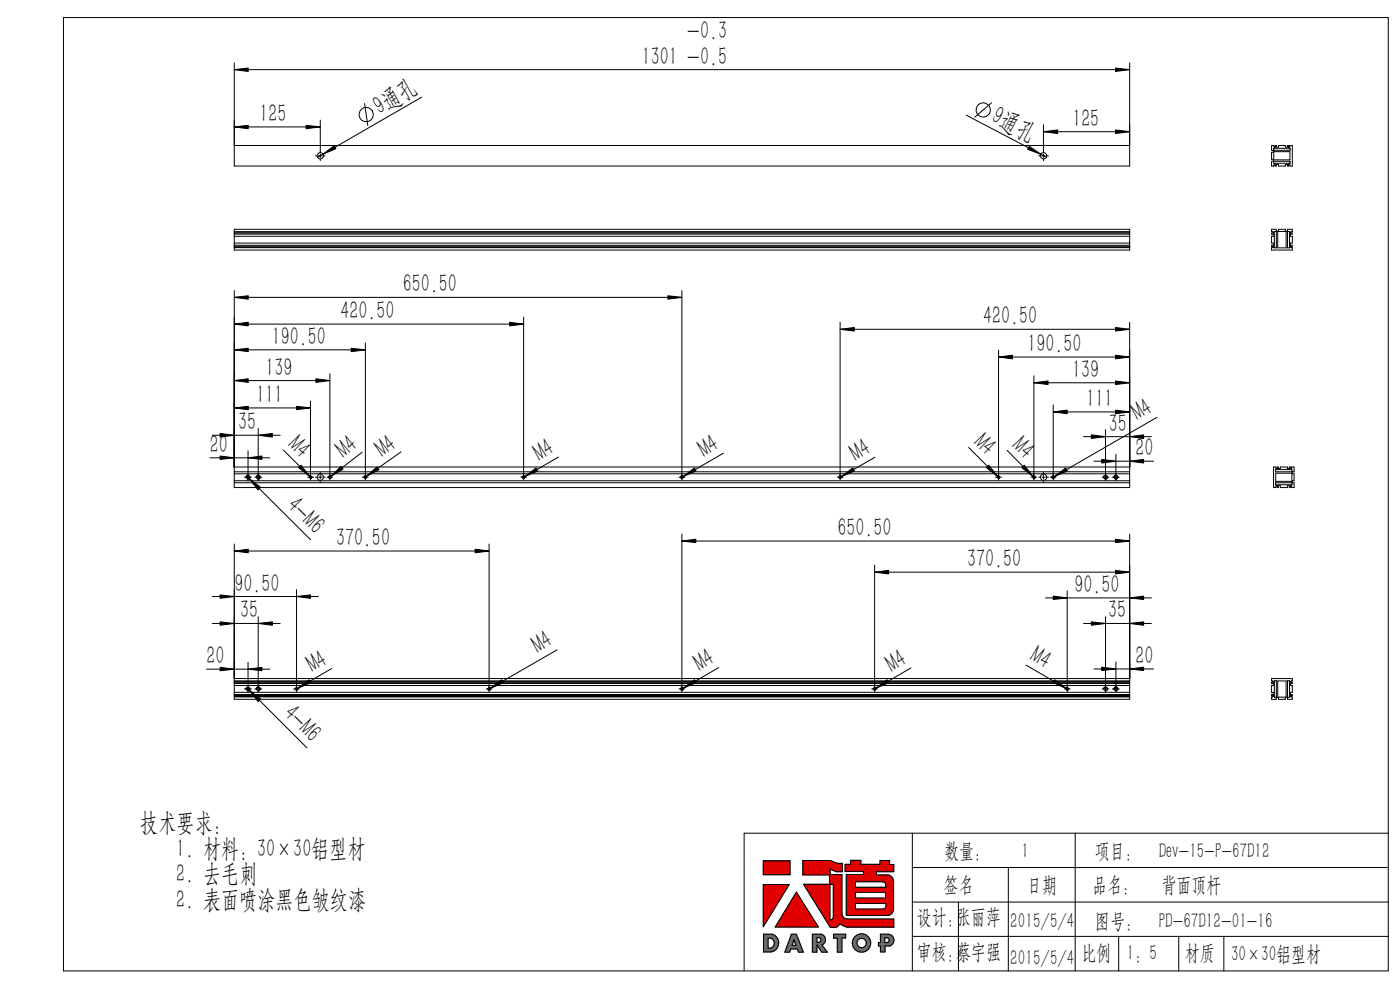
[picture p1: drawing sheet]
<svg xmlns="http://www.w3.org/2000/svg" width="297mm" height="210mm" viewBox="0 0 297 210" stroke-linecap="round" stroke-linejoin="round" font-family="sans-serif">
<g fill="none" stroke="#000" stroke-width=".21">
<path d="M13.5 3.7h281v202.3h-281zM49.7 13.3v21.9h189.9v-21.9M49.7 14.8h189.9M49.7 30.9h189.9M49.7 26.9h18.2M66.9 33.1h.3M67.6 33.1h.7M67.9 25.5v6.8M67.9 32.7v.7M67.9 33.8v.3M68.7 33.1h.3M77.3 22l.7 4.6"/>
<path d="M89.5 20.6l-22.1 12.8M205 24.4l17 9M210.4 21.8l-3.6 3M220.3 33.1h.3M221 33.1h.7M221.4 26.5v5.8M221.4 32.7v.7M221.4 33.8v.3M221.4 27.9h18.2M222.1 33.1h.3M269.7 30.9h.6v.4h.3v-.4h.2v.3h.4v-.3h1.5v.3h.4v-.3h.2v.4h.3v-.4h.6v4.3h-.6v-.4h-.3v.4h-.2v-.3h-.4v.3h-1.5v-.3h-.4v.3h-.2v-.4h-.3v.4h-.6v-1h.4v-.4h-.4v-1.5h.4v-.4h-.4zM270.2 31.5h3.5v.4h-3.5z"/>
<path d="M270.2 34.2h3.5v.4h-3.5zM270.2 32.2h3.4v1.7h-3.4zM49.7 48.6h189.9v4.4h-189.9zM49.7 52.5h189.9M49.7 49.1h189.9M49.7 49.2h189.9M49.7 49.4h189.9M49.7 49.7h189.9M49.7 50.1h189.9M49.7 51.6h189.9M49.7 52h189.9M49.7 52.2h189.9"/>
<path d="M269.7 48.6h1.1v.4h.4v-.4h1.5v.4h.4v-.4h1.1v.5l-.5 .1v.2h.5v.3h-.4v.4h.4v1.5h-.4v.4h.4v.2h-.5v.3h.5v.5h-4.5v-.5h.5v-.3h-.5v-.2h.4v-.4h-.4v-1.5h.4v-.4h-.4v-.3h.5v-.2l-.5-.1zM270.3 49.1h.5v3.4l-.4 .1zM270.8 52.5h.1M271.1 49.1h1.7v3.5h-1.7zM273.1 49.1h.5v3.5h-.5zM49.7 61.6v41.8h189.9v-35M49.7 74.2h27.8M49.7 68.7h61.4M49.7 63.1h95M70 79.3v22.6M77.5 72.8v29.1M111.1 67.3v34.6"/>
<path d="M144.7 61.6v40.3M178.2 68.4v33.5M178.2 69.8h61.4M211.8 74.3v27.6M211.8 75.7h27.8M219.3 79.7v22.2M44.5 97.1h12.7M45 92.3h14.4M49.7 99.1h189.9M49.7 86.5h16.2M49.7 80.7h20.3M52.6 95.6v6.4"/>
<path d="M54.8 90.8v11.2M60.1 95.5l6 5.9M65.9 85.1v16.8M76.8 95.9l-7 5.5M85.1 95.8l-7.8 5.6M118.5 96.9l-7.7 4.5M153.5 96.1l-9.1 5.3M185.6 97l-7.6 4.4M205.5 94.9l6.5 6.5M213.7 95.5l5.8 5.9M219.3 81.2h20.3M223.4 85.9v16"/>
<path d="M223.4 87.4h16.2M229.9 92.6h14.4M232.1 97.8h12.6M234.5 91.1v10.9M236.7 96.4v5.6M245.4 88.5l-22.2 12.9M270.2 99.1h.5v.4h.3v-.4h.2v.3h.4v-.3h1.5v.3h.4v-.3h.2v.4h.2l.1-.4h.5v1h-.3v.4h.3v1.5h-.3v.4h.3v1h-.5l-.1-.4h-.2v.4h-.2v-.4h-.4v.4h-1.5v-.4h-.4v.4h-.2v-.4h-.3v.4h-.5zM270.6 99.7l3.4-.1 .1 .4-3.5 .1zM49.7 100.1h189.9M49.7 100.5h189.9M49.7 102h189.9M49.7 102.4h189.9"/>
<path d="M49.7 116.9h54.1M51.9 101.2h1.4M52.2 101.3a.42 .42 0 0 1 .4-.5 .42 .42 0 0 1 .4 .5 .42 .42 0 0 1-.5 .3M52.3 100.9l13.6 13.6M54.1 101.2h1.4M54.4 101.3a.43 .43 0 0 1 .3-.5 .43 .43 0 0 1 .5 .4 .43 .43 0 0 1-.5 .4M65.3 101.2h1.2M65.6 101.3a.28 .28 0 0 1 .3-.3 .28 .28 0 0 1 .3 .3 .28 .28 0 0 1-.4 .2M66.9 101.2h.3M67.6 101.2h.7M67.9 100.2v.3M67.9 100.9v.7"/>
<path d="M67.9 102v.3M68.7 101.2h.3M69.4 101.2h1.2M69.7 101.3a.29 .29 0 0 1 .2-.4 .29 .29 0 0 1 .4 .4 .29 .29 0 0 1-.4 .2M76.9 101.2h1.2M77.2 101.3a.28 .28 0 0 1 .3-.3 .28 .28 0 0 1 .3 .3 .28 .28 0 0 1-.4 .2M103.8 115.4v31.3M110.5 101.2h1.2M110.8 101.3a.29 .29 0 0 1 .2-.4 .29 .29 0 0 1 .4 .4 .29 .29 0 0 1-.4 .2M144.1 101.2h1.1M144.4 101.3a.29 .29 0 0 1 .2-.4 .29 .29 0 0 1 .3 .4 .29 .29 0 0 1-.3 .2M144.7 113.3v33.4"/>
<path d="M144.7 114.8h94.9M177.6 101.2h1.3M178 101.3a.28 .28 0 0 1 .2-.3 .28 .28 0 0 1 .3 .3 .28 .28 0 0 1-.3 .2M185.5 119.9v26.8M211.2 101.2h1.2M211.5 101.3a.28 .28 0 0 1 .3-.3 .28 .28 0 0 1 .3 .3 .28 .28 0 0 1-.3 .2M218.7 101.2h1.2M219.1 101.3a.28 .28 0 0 1 .3-.3 .28 .28 0 0 1 .2 .3 .28 .28 0 0 1-.4 .2M220.3 101.2h.3M221 101.2h.7M221.4 100.2v.3M221.4 100.9v.7"/>
<path d="M221.4 102v.3M222.1 101.2h.3M222.8 101.2h1.2M223.1 101.3a.29 .29 0 0 1 .3-.4 .29 .29 0 0 1 .3 .4 .29 .29 0 0 1-.3 .2M233.8 101.2h1.4M234.1 101.3a.43 .43 0 0 1 .4-.5 .43 .43 0 0 1 .5 .5 .43 .43 0 0 1-.6 .3M236 101.2h1.4M236.3 101.3a.42 .42 0 0 1 .4-.5 .42 .42 0 0 1 .4 .5 .42 .42 0 0 1-.5 .3M239.6 113.3v35h-189.9v-32.9M270.6 102.4h3.5v.4h-3.5zM270.6 100.4h3.5v1.7h-3.5zM45 132.2h14.4"/>
<path d="M45 126.5h22.5M54.8 130.8v16.1M62.9 125.1v21.6M118.2 137.8l-14.7 8.5M185.5 121.4h54.1M221.8 126.8h22.5M226.4 125.3v21.4M229.9 132.2h14.4M234.5 130.8v16.1M43.8 141.9h13.4M49.7 144.4h189.9M49.7 143.9h189.9"/>
<path d="M49.7 144.7h189.9M49.7 145h189.9M49.7 145.4h189.9M49.7 146.9h189.9M49.7 147.3h189.9M49.7 147.5h189.9M49.7 147.8h189.9M49.7 144.5h189.9M49.7 147.7h189.9M51.9 146.1h1.4M52.2 146.3a.42 .42 0 0 1 .4-.6 .42 .42 0 0 1 .4 .5 .42 .42 0 0 1-.5 .4M52.3 145.8l12.8 12.8"/>
<path d="M52.6 140.5v6.4M54.1 146.1h1.4M54.4 146.3a.43 .43 0 0 1 .3-.6 .43 .43 0 0 1 .5 .4 .43 .43 0 0 1-.5 .5M62.3 146.1h1.2M62.6 146.2a.31 .31 0 0 1 .3-.4 .31 .31 0 0 1 .3 .4 .31 .31 0 0 1-.4 .2M70.4 141.8l-7.7 4.5M103.2 146.1h1.2M103.5 146.2a.3 .3 0 0 1 .3-.4 .3 .3 0 0 1 .3 .4 .3 .3 0 0 1-.4 .2M144.1 146.1h1.1M144.4 146.2a.31 .31 0 0 1 .2-.4 .31 .31 0 0 1 .4 .4 .31 .31 0 0 1-.4 .2M152.5 141.6l-8.1 4.7M184.9 146.1h1.2"/>
<path d="M185.3 146.2a.31 .31 0 0 1 .2-.4 .31 .31 0 0 1 .4 .4 .31 .31 0 0 1-.4 .2M193.3 141.7l-8 4.6M217.7 141.1l9 5.2M225.8 146.1h1.2M226.1 146.2a.3 .3 0 0 1 .3-.4 .3 .3 0 0 1 .3 .4 .3 .3 0 0 1-.3 .2M232.1 141.9h12.6M233.8 146.1h1.4M234.1 146.3a.43 .43 0 0 1 .4-.6 .43 .43 0 0 1 .5 .5 .43 .43 0 0 1-.6 .4M236 146.1h1.4M236.3 146.3a.42 .42 0 0 1 .4-.6 .42 .42 0 0 1 .4 .5 .42 .42 0 0 1-.5 .4M236.7 140.4v6.5M269.7 143.9h4.5v.5l-.5 .1v.2h.5v.3h-.4v.4h.4v1.5h-.4v.4h.4v.2h-.5v.2l.5 .1v.5h-1.1v-.3h-.4v.3h-1.5v-.3h-.4v.3h-1.1v-.5l.5-.1v-.2h-.5v-.2h.4v-.4h-.4v-1.5h.4v-.4h-.4v-.3h.5v-.2l-.5-.1z"/>
<path d="M270.3 144.4h.4v3.5h-.4zM270.8 144.4h.1M271.1 144.4h1.7v3.5h-1.7zM273.1 144.4h.5l-.1 3.5h-.4zM193.5 176.7v29.3M228.1 176.7v29.3M294.5 176.7h-136.6v29.2M161.9 182.6h5.7v2.9h-5.7zM161.9 187.6h5.5l-5.5 9zM162 198.2h1.9a1.95 1.95 0 0 1 1.3 2 1.95 1.95 0 0 1-1.6 1.7h-1.6zM162.9 199a1.08 1.08 0 0 1 1.4 1.1 1.08 1.08 0 0 1-1.4 1zM167.9 198.2h1.1l1.4 3.8h-1l-.2-.7h-1.4l-.3 .7h-1z"/>
<path d="M168.4 199.3l.5 1.2h-.9zM169 189.2l4.6 7.4h-9.1zM170.3 182.5h5.8l1.5 .6h1.1v1.8h-1.3l-1.3-.5v1.1h2.5v8.3a1.16 1.16 0 0 0 1.1 1.1h9.9v1.8h-9.9l-1.6-.8-.6 .7-1.4 .1-5.6-9.1h5.5v-2h-5.7zM172.3 198.2h1.9a1.2 1.2 0 0 1 .9 1 1.2 1.2 0 0 1-.7 1.2l1.1 1.6h-1.2l-1-1.6v1.6h-1zM173.3 198.9h.4a.52 .52 0 0 1 .5 .5 .52 .52 0 0 1-.5 .5h-.4zM176.1 187.6h.7v7.1l-.4 .5h-.3zM176.8 198.2h2.6v.8h-.8v3h-1v-3h-.8zM179.3 183.3h1.2v-.8h2.1v.8h4.1v-.8h2v.9h.9v1.5h-3.7v.7h2.3a1.37 1.37 0 0 1 1.4 1.3v5.9a1.37 1.37 0 0 1-1.4 1.4h-8.7v-8.7h3.7v-.6h-3.9zM181.4 187h5.8a.73 .73 0 0 1 .7 .7v.5h-6.5zM181.5 191.6h6.5v.6a.65 .65 0 0 1-.7 .6h-5.8zM181.5 189.3h6.4v1.2h-6.4zM186.8 198.2h1.7a1.29 1.29 0 0 1 1.2 1.1 1.29 1.29 0 0 1-.9 1.4h-1.1v1.2h-.9v-1.2h-.4v-.8h.4z"/>
<path d="M187.7 198.9h.6a.52 .52 0 0 1 .3 .5 .52 .52 0 0 1-.4 .5h-.5zM193.5 184h100.8M193.5 191.3h101M193.5 198.6h101M203.3 191.3v14.7M213.9 184v22M237.3 198.6v7.4M250.1 198.6v7.4M259.6 198.6v7.4"/>
<circle cx="67.9" cy="33" r=".65"/>
<circle cx="77.7" cy="24.3" r="1.52"/>
<circle cx="208.6" cy="23.3" r="1.52"/>
<circle cx="221.4" cy="33" r=".66"/>
<circle cx="52.6" cy="101.2" r=".37"/>
<circle cx="54.8" cy="101.2" r=".36"/>
<circle cx="65.9" cy="101.2" r=".24"/>
<circle cx="67.9" cy="101.3" r=".65"/>
<circle cx="70" cy="101.2" r=".25"/>
<circle cx="77.5" cy="101.2" r=".25"/>
<circle cx="111.1" cy="101.2" r=".25"/>
<circle cx="144.7" cy="101.2" r=".25"/>
<circle cx="178.3" cy="101.2" r=".24"/>
<circle cx="211.8" cy="101.2" r=".25"/>
<circle cx="219.3" cy="101.2" r=".25"/>
<circle cx="221.4" cy="101.2" r=".66"/>
<circle cx="223.4" cy="101.2" r=".25"/>
<circle cx="234.5" cy="101.2" r=".37"/>
<circle cx="236.7" cy="101.2" r=".37"/>
<circle cx="52.6" cy="146.1" r=".37"/>
<circle cx="54.8" cy="146.1" r=".37"/>
<circle cx="62.9" cy="146.1" r=".24"/>
<circle cx="103.8" cy="146.1" r=".25"/>
<circle cx="144.6" cy="146.1" r=".24"/>
<circle cx="185.5" cy="146.1" r=".24"/>
<circle cx="226.4" cy="146.1" r=".25"/>
<circle cx="234.5" cy="146.1" r=".37"/>
<circle cx="236.7" cy="146.1" r=".38"/>
<circle cx="182.8" cy="200" r="1.97"/>
<circle cx="182.8" cy="200" r=".99"/>
</g>
<g fill="#6a6a6a" stroke="#6a6a6a" stroke-width=".21">
<path d="M162 198.2v3.7l2-.1 .7-.5 .4-.7a1.9 1.9 0 0 0-1.2-2.4zM162.9 199l.8 .1 .6 .7-.2 .9-.5 .4h-.7z" fill-rule="evenodd"/>
<path d="M167.9 198.2l-1.4 3.8h1l.3-.7h1.4l.2 .7h1l-1.4-3.8zM168.4 199.3l.5 1.2h-.9z" fill-rule="evenodd"/>
<path d="M172.3 198.2v3.8h1v-1.6l1 1.6h1.2l-1.1-1.6 .5-.4 .2-.3v-.6l-.2-.5-.6-.4zM173.3 198.9h.5l.3 .2 .1 .3-.3 .4-.6 .1z" fill-rule="evenodd"/>
<path d="M176.8 198.2h2.6v.8h-.8v3h-1v-3h-.8z" fill-rule="evenodd"/>
<path d="M180.8 200a1.95 1.95 0 0 0 3.9 0 1.95 1.95 0 0 0-3.9 0zM181.8 200a1 1 0 0 1 2 0 1 1 0 0 1-2 0z" fill-rule="evenodd"/>
<path d="M186.8 198.2v1.7h-.4v.8h.4v1.2h.9v-1.2h1.1l.5-.3 .3-.6v-.7l-.2-.4-.6-.5zM187.7 198.9h.6l.3 .2v.4l-.1 .3-.8 .1z" fill-rule="evenodd"/>
</g>
<g fill="#e10000" stroke="#e10000" stroke-width=".21">
<path d="M161.9 187.6h5.5l-5.5 9z"/>
<path d="M169 189.2l4.6 7.4h-9.1z"/>
<path d="M161.9 182.6h5.7v2.9h-5.7z" fill-rule="evenodd"/>
<path d="M170.3 182.5v3.1h5.7v2h-5.5l5.6 9.1h1.2l.6-.4a.3 .3 0 0 1 .3-.4 .3 .3 0 0 1 .3 .3l1.2 .5h9.9v-1.8h-10.1l-.5-.2-.4-.8v-8.4h-2.5v-1.1l1.3 .5h1.3v-1.8h-1.1l-1.5-.6zM176.1 187.6h.7v7.1l-.4 .5h-.3z" fill-rule="evenodd"/>
<path d="M181.5 189.3h6.4v1.2h-6.4zM179.3 183.3v1.6h3.9v.6h-3.7v8.7h8.9l.6-.3 .3-.3 .3-.6-.1-6.5-.3-.5-.7-.4h-2.6v-.7h3.7v-1.5h-.9v-.9h-2v.8h-4.1v-.8h-2.1v.8zM181.4 187h5.9l.5 .4 .1 .8h-6.5zM181.5 191.6h6.5v.8l-.5 .4h-6z" fill-rule="evenodd"/>
</g>
<g fill="#000" stroke="#000" stroke-width=".21">
<path d="M49.7 14.8l3-.4v.8zM236.6 14.4l3 .4-3 .4zM49.7 26.9l3-.3v.7zM64.9 26.6l3 .3-3 .4zM68.5 32.7l2.4-1.8 .3 .6zM218.4 31l2.4 1.7-2.8-1zM221.4 27.9l3-.3v.7zM236.6 27.6l3 .3-3 .4zM49.7 74.2l3-.3v.7zM49.7 68.7l3-.3v.7zM49.7 63.1l3-.4v.8zM74.5 73.9l3 .3-3 .4z"/>
<path d="M108.1 68.4l3 .3-3 .4zM141.7 62.7l3 .4-3 .4zM178.2 69.8l3-.3v.7zM211.8 75.7l3-.3v.7zM236.6 75.4l3 .3-3 .4zM236.6 69.5l3 .3-3 .4zM46.7 96.7l3 .4-3 .4zM46.7 91.9l3 .4-3 .4zM49.7 86.5l3-.3v.7zM49.7 80.7l3-.4v.8zM52.6 97.1l3-.4v.8zM54.8 92.3l3-.4v.8z"/>
<path d="M62.9 86.2l3 .3-3 .4zM67 80.3l3 .4-3 .4zM219.3 81.2l3-.4v.8zM223.4 87.4l3-.4v.8zM231.5 92.2l3 .4-3 .4zM233.7 97.5l3 .3-3 .4zM239.6 97.8l3-.3v.7zM239.6 92.6l3-.4v.8zM236.6 87l3 .4-3 .4zM236.6 80.8l3 .4-3 .4zM49.7 116.9l3-.4v.8zM52.9 101.6l2.4 1.8-.6 .5z"/>
<path d="M63.3 99.2l.5-.5 1.9 2.3zM70.2 101l2.1-2.1 .5 .6zM77.7 101l2.3-1.9 .4 .6zM100.8 116.5l3 .4-3 .4zM111.3 101.1l2.4-1.8 .4 .6zM144.7 114.8l2.9-.4v.7zM144.9 101.1l2.4-1.8 .4 .6zM178.5 101.1l2.4-1.8 .4 .6zM209.3 99.2l.5-.5 1.8 2.3zM216.7 99.2l.6-.5 1.8 2.3zM223.7 101.1l2.4-1.8 .3 .6zM236.6 114.4l3 .4-3 .3z"/>
<path d="M46.7 131.9l3 .3-3 .4zM46.7 126.2l3 .3-3 .4zM54.8 132.2l3-.3v.7zM62.9 126.5l3-.3v.7zM185.5 121.4l3-.4v.8zM223.4 126.4l3 .4-3 .4zM231.5 131.9l3 .3-3 .4zM239.6 132.2l3-.3v.7zM239.6 126.8l3-.4v.8zM236.6 121l3 .4-3 .4zM46.7 141.6l3 .3-3 .4zM52.6 141.9l3-.3v.7z"/>
<path d="M52.9 146.4l2.4 1.9-.6 .5zM63.2 146l2.3-1.8 .4 .6zM104 146l2.4-1.8 .4 .6zM144.9 146l2.4-1.8 .4 .6zM185.8 146l2.4-1.8 .4 .6zM223.8 144.2l2.3 1.8-2.7-1.2zM233.7 141.5l3 .4-3 .3zM239.6 141.9l3-.4v.7z"/>
</g>
<g font-size="5.5">
<text x="145.8" y="8.3">-0.3</text>
<text x="136.2" y="13.7">1301 -0.5</text>
<text x="55" y="25.9">125</text>
<text x="80.5" y="24.3" transform="rotate(-30 80.5 24.3)">9通孔</text>
<text x="210.1" y="25.7" transform="rotate(28 210.1 25.7)">9通孔</text>
<text x="227.5" y="26.9">125</text>
<text x="85.5" y="62">650.50</text>
<text x="72.2" y="67.7">420.50</text>
<text x="208.6" y="68.8">420.50</text>
<text x="57.7" y="73.2">190.50</text>
<text x="218" y="74.7">190.50</text>
<text x="56.3" y="79.7">139</text>
<text x="227.5" y="80.1">139</text>
<text x="54.4" y="85.5">111</text>
<text x="230.4" y="86.3">111</text>
<text x="241.4" y="89.4" transform="rotate(-30 241.4 89.4)">M4</text>
<text x="50.5" y="91.3">35</text>
<text x="60.9" y="94.7" transform="rotate(45 60.9 94.7)">M4</text>
<text x="206.3" y="94.1" transform="rotate(45 206.3 94.1)">M4</text>
<text x="214.5" y="94.8" transform="rotate(45 214.5 94.8)">M4</text>
<text x="235.2" y="91.6">35</text>
<text x="44.5" y="96.1">20</text>
<text x="73" y="97.5" transform="rotate(-38 73 97.5)">M4</text>
<text x="81.2" y="97.2" transform="rotate(-35 81.2 97.2)">M4</text>
<text x="114.5" y="98" transform="rotate(-30 114.5 98)">M4</text>
<text x="149.4" y="97.1" transform="rotate(-30 149.4 97.1)">M4</text>
<text x="181.7" y="98" transform="rotate(-30 181.7 98)">M4</text>
<text x="240.9" y="96.8">20</text>
<text x="60.7" y="107.5" transform="rotate(45 60.7 107.5)">4-M6</text>
<text x="177.7" y="113.7">650.50</text>
<text x="71.3" y="115.8">370.50</text>
<text x="49.7" y="125.5">90.50</text>
<text x="205.2" y="120.3">370.50</text>
<text x="228" y="125.8">90.50</text>
<text x="51" y="131.2">35</text>
<text x="235.1" y="131.2">35</text>
<text x="43.8" y="140.9">20</text>
<text x="66.4" y="142.8" transform="rotate(-30 66.4 142.8)">M4</text>
<text x="114.1" y="138.7" transform="rotate(-30 114.1 138.7)">M4</text>
<text x="148.5" y="142.6" transform="rotate(-30 148.5 142.6)">M4</text>
<text x="189.3" y="142.7" transform="rotate(-30 189.3 142.7)">M4</text>
<text x="218.3" y="140.1" transform="rotate(30 218.3 140.1)">M4</text>
<text x="240.9" y="140.8">20</text>
<text x="59.9" y="151.7" transform="rotate(45 59.9 151.7)">4-M6</text>
<text x="29.8" y="176.2">技术要求:</text>
<text x="37.4" y="181.7">1. 材料: 30×30铝型材</text>
<text x="37.4" y="187.2">2. 去毛刺</text>
<text x="37.4" y="192.7">2. 表面喷涂黑色皱纹漆</text>
</g>
<g font-size="4.6">
<text x="200.3" y="182">数量：</text>
<text x="216.7" y="182">1</text>
<text x="232.3" y="182">项目：</text>
<text x="245.8" y="182">Dev-15-P-67D12</text>
<text x="200.2" y="189.2">签名</text>
<text x="217.9" y="189.2">日期</text>
<text x="231.7" y="189.2">品名：</text>
<text x="246.4" y="189.2">背面顶杆</text>
<text x="194.5" y="196">设计：张丽萍</text>
<text x="214.3" y="196.8">2015/5/4</text>
<text x="232.3" y="196.8">图号：</text>
<text x="245.8" y="196.8">PD-67D12-01-16</text>
<text x="194.5" y="203.3">审核：蔡宇强</text>
<text x="229.4" y="203.6">比例</text>
<text x="239.1" y="203.6">1：5</text>
<text x="251.4" y="203.6">材质</text>
<text x="261.1" y="203.9">30×30铝型材</text>
<text x="214.3" y="204.7">2015/5/4</text>
</g>
</svg>
